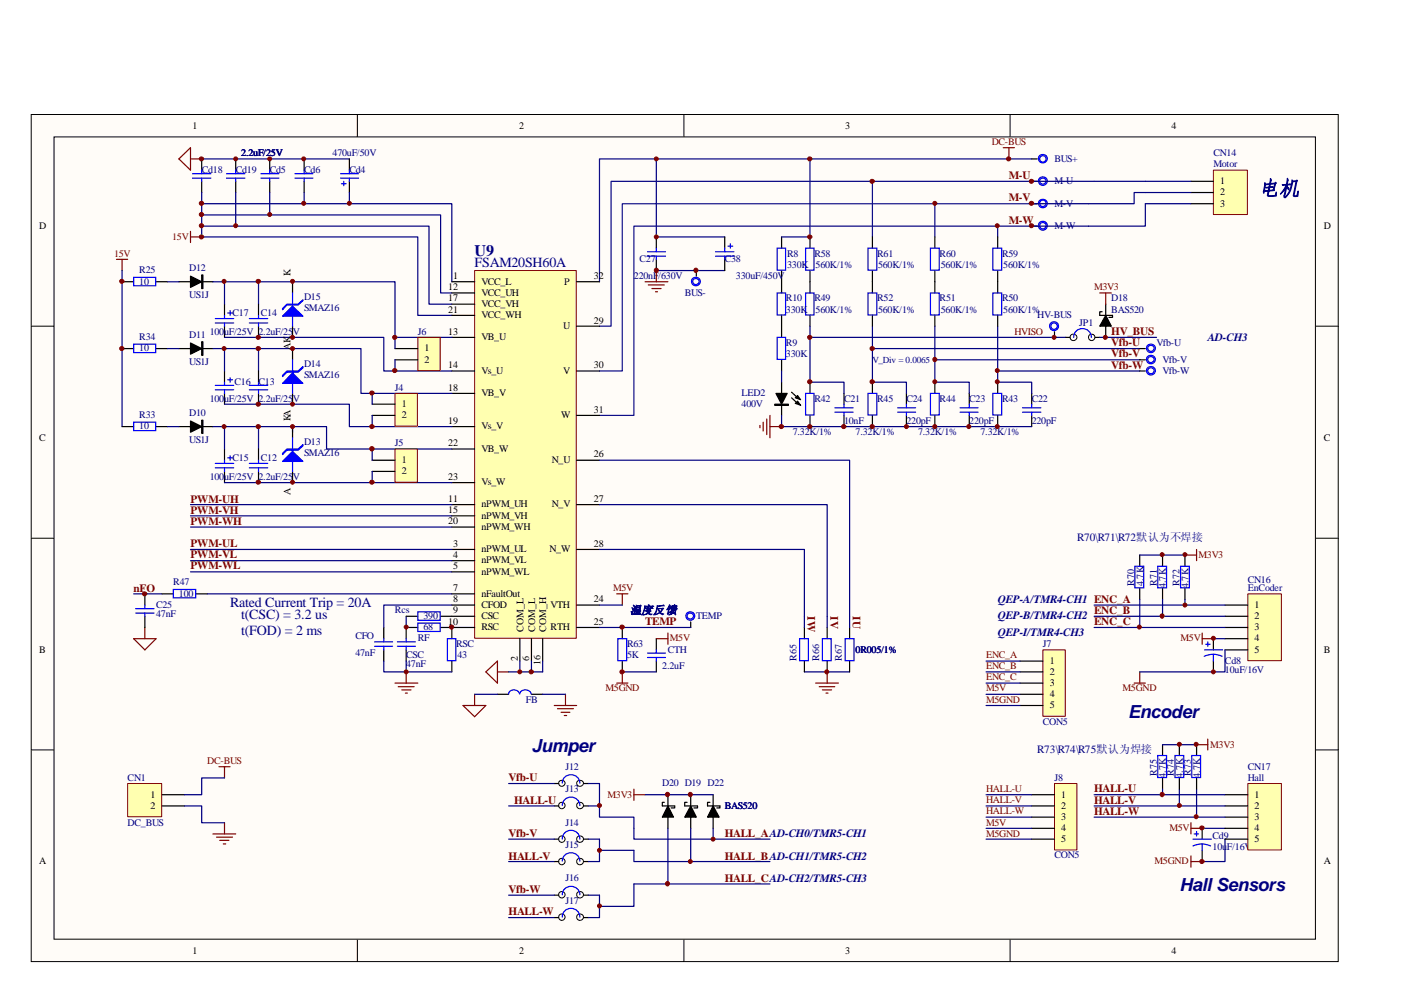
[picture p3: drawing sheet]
<svg xmlns="http://www.w3.org/2000/svg" width="297mm" height="210mm" viewBox="0 0 297 210" stroke-linecap="round" stroke-linejoin="round" font-family="sans-serif">
<path d="M6.6 24.2h276.5v179.3h-276.5z" fill="#fffcf8"/>
<g fill="none" stroke="#000" stroke-width=".21">
<path d="M6.6 24.2h276.5v179.3h-276.5zM11.4 29h266.9v169.7h-266.9zM75.6 24.2v4.8M144.7 24.2v4.8M213.7 24.2v4.8M6.6 69h4.8M278.4 69h4.8M6.6 113.9h4.8M278.4 113.9h4.8M6.6 158.7h4.8M278.4 158.7h4.8M75.6 198.8v4.8"/>
<path d="M144.7 198.8v4.8M213.7 198.8v4.8"/>
</g>
<g fill="none" stroke="#000" stroke-width=".25">
<path d="M42.7 33.6v2.4M42.7 38.4v2.3M49.9 33.6v2.4M49.9 38.4v2.3M57.1 33.6v2.4M57.1 38.4v2.3M64.3 33.6v2.4M64.3 38.4v2.3M138.9 50.1v2.4M138.9 54.9v2.3M47.5 64.4v2.3M47.5 69v2.4"/>
<path d="M47.5 78.5v2.4M54.7 64.4v2.3M54.7 69v2.4M54.7 78.5v2.4M47.5 83.2v2.3M47.5 95v2.4M47.5 99.8v2.3M54.7 83.2v2.3M54.7 95v2.4M54.7 99.8v2.3M178.6 83.2v2.3M178.6 87.9v2.4"/>
<path d="M191.8 83.2v2.3M191.8 87.9v2.4M205.1 83.2v2.3M205.1 87.9v2.4M218.3 83.2v2.3M218.3 87.9v2.4"/>
</g>
<g fill="none" stroke="#00f" stroke-width=".25">
<path d="M40.7 36.8h3.9M40.7 37.7h3.9M42.7 36v.8M42.7 37.7v.7M47.9 36.8h3.9M47.9 37.7h3.9M49.9 36v.8M49.9 37.7v.7M55.2 36.8h3.8M55.2 37.7h3.8M57.1 36v.8M57.1 37.7v.7"/>
<path d="M62.4 36.8h3.8M62.4 37.7h3.8M64.3 36v.8M64.3 37.7v.7M137 53.3h3.8M137 54.2h3.8M138.9 52.5v.8M138.9 54.2v.7M45.6 67.4h3.8M45.6 68.3h3.8M47.5 66.7v.7M47.5 68.3v.7"/>
<path d="M48.2 66.2h1M48.7 65.7v1M48.7 79.9v1M52.7 67.4h3.9M52.7 68.3h3.9M54.7 66.7v.7M54.7 68.3v.7M45.6 81.5h3.8M45.6 82.5h3.8M45.6 98.1h3.8M45.6 99h3.8M47.5 80.9v.6"/>
<path d="M47.5 82.5v.7M47.5 97.4v.7M47.5 99v.8M48.2 80.4h1M48.2 96.9h1M48.7 96.4v1M52.7 81.5h3.9M52.7 82.5h3.9M52.7 98.1h3.9M52.7 99h3.9M54.7 80.9v.6M54.7 82.5v.7"/>
<path d="M54.7 97.4v.7M54.7 99v.8M176.6 87.2h3.9M176.6 86.3h3.9M178.6 85.5v.8M178.6 87.2v.7M189.9 87.2h3.8M189.9 86.3h3.8M191.8 85.5v.8M191.8 87.2v.7M203.1 87.2h3.8M203.1 86.3h3.8"/>
<path d="M205.1 85.5v.8M205.1 87.2v.7M216.3 87.2h3.9M216.3 86.3h3.9M218.3 85.5v.8M218.3 87.2v.7"/>
</g>
<path d="M42.7 33.6h31.2M138.9 33.6v16.5M54.7 59.6v4.8M171.4 50.1v-16.5h-44.6v26M184.6 50.1v-11.7h-55.3v30.6h-2.5M197.8 50.1v-7h-66.1v35.4h-4.9M211.1 50.1v-2.2h-77v40h-7.3M211.1 47.9h7.2M54.7 73.8v4.7M54.7 90.3v4.7" fill="none" stroke="#11037f" stroke-width=".25"/>
<g fill="none" stroke="#800000" stroke-width=".25">
<path d="M37.8 33.6l2.5-2.3v4.7zM40.3 33.6h2.4M24.6 54.9h2.4M25.8 54.9v2.3M40.3 49v2.3M40.3 50.1h2.4M136.5 59.6h4.8M138.9 57.2v2.4M137.2 60.3h3.3M137.9 61.1h2M138.7 61.7h.4M160.8 90v.5"/>
<path d="M161.5 89.3v1.9M162.2 88.7v3.3M162.9 87.9v4.7M162.9 90.3h2.5M28.3 135.1h4.7l-2.4 2.4zM30.6 132.8v2.3M172.6 144.5h4.8M173.3 145.3h3.3M174 146h1.9M174.8 146.7h.4M175 142.2v2.3"/>
</g>
<path d="M25.8 57.2v33.1M42.7 40.7v2.4h21.6M42.7 43.1v7h45.7v16.6h7.2M42.7 47.9h7.2M42.7 45.5h14.4M49.9 40.7v7.2h40.9v16.5h4.8M57.1 40.7v4.8h36.1v16.5h2.4M64.3 40.7v2.4h31.3v16.5M184.6 73.8v7.1h7.2v2.3M197.8 76.1v4.8h7.3v2.3M211.1 78.5v2.4h7.2v2.3" fill="none" stroke="#000080" stroke-width=".25"/>
<path d="M100.5 57.3h21.4v77.8h-21.4z" fill="#ffffb0"/>
<path d="M100.4 57.2h21.5v77.9h-21.5z" fill="none" stroke="#800000" stroke-width=".21"/>
<g fill="none" stroke="#000" stroke-width=".25">
<path d="M95.6 59.6h4.8M122 59.6h4.8M95.6 78.5h4.8M95.6 62h4.8M95.6 71.4h4.8M95.6 64.4h4.8M95.6 66.7h4.8M122 78.5h4.8M122 69h4.8M95.6 90.3h4.8M95.6 83.2h4.8M95.6 95h4.8"/>
<path d="M122 97.4h4.8M122 87.9h4.8M95.6 116.3h4.8M95.6 118.6h4.8M95.6 106.8h4.8M95.6 109.1h4.8M95.6 102.1h4.8M95.6 111.5h4.8M122 116.3h4.8M122 106.8h4.8M30.6 125.7v2.3M30.6 130.4v2.4"/>
<path d="M81.2 132.8v2.3M81.2 137.5v2.4M85.9 132.8v2.3M85.9 137.5v2.4M95.6 121h4.8M95.6 125.7h4.8M95.6 128h4.8M95.6 130.4h4.8M95.6 132.8h4.8M110 135.1v4.8M112.4 135.1v4.8M114.8 135.1v4.8"/>
<path d="M122 128h4.8M122 132.8h4.8M138.9 135.1v2.4M138.9 139.9v2.3"/>
</g>
<g fill="none" stroke="#00f" stroke-width=".25">
<path d="M28.7 129.7h3.9M28.7 128.8h3.9M30.6 128v.8M30.6 129.7v.7M79.2 136.8h3.9M79.2 135.8h3.9M81.2 135.1v.7M81.2 136.8v.7M84.1 136.8h3.8M84.1 135.8h3.8M85.9 135.1v.7M85.9 136.8v.7"/>
<path d="M137 139.1h3.8M137 138.2h3.8M138.9 137.5v.7M138.9 139.1v.8"/>
</g>
<path d="M130.5 125.7h2.3M131.7 125.7v2.3M98 149.3h4.8l-2.4 2.4zM100.4 146.9v2.4M117.3 149.3h4.7M117.9 150h3.4M118.7 150.7h1.9M119.4 151.4h.5M119.6 146.9v2.4M130.5 144.5h2.3M131.7 142.2v2.3" fill="none" stroke="#800000" stroke-width=".25"/>
<g fill="none" stroke="#000080" stroke-width=".25">
<path d="M138.9 57.2h14.4M138.9 50.1h14.4M47.5 64.4v-4.8h36.1v11.8h12M47.5 78.5v-4.7h28.9v9.4h19.2M47.5 71.4h33.7v7.1h14.4M171.4 69v2.4h54.1M184.6 69v4.8h56.5M197.8 69v7.1h43.3M211.1 69v9.5h30M47.5 95v-4.7h21.6v4.7h26.5M47.5 85.5h26.4v4.8h21.7M61.9 90.3v1.2"/>
<path d="M126.8 97.4h52.9v33M47.5 102.1h48.1M81.2 139.9v2.3h4.7M85.9 130.4v2.4M95.6 128h-14.4v4.8M110 139.9v2.3M112.4 139.9v2.3M114.8 139.9v2.3M170.2 142.2h9.5"/>
</g>
<path d="M256.8 36.1h7.1v9.3h-7.1z" fill="#ffffb0"/>
<path d="M256.7 36h7.2v9.4h-7.2z" fill="none" stroke="#800000" stroke-width=".21"/>
<path d="M252 38.4h4.7M252 40.7h4.7M252 43.1h4.7M246 157.6v2.3M249.5 157.6v2.3M253.2 157.6v2.3M246 164.6v2.4M249.5 164.6v2.4M253.2 164.6v2.4M254.3 175.3v2.3M254.3 179.9v2.4" fill="none" stroke="#000" stroke-width=".25"/>
<path d="M242.3 38.4h9.7M242.3 40.7h9.7M242.3 43.1h9.7M246 157.6h7.2M249.5 167v3.5M253.2 167v5.9M254.3 175.3h4.9M259.2 177.6v4.7h-4.9" fill="none" stroke="#000080" stroke-width=".25"/>
<path d="M212.3 31.3h2.3M213.4 31.3v2.3M253.2 157.6h2.3M255.5 156.4v2.3M252 174.1v2.4M252 175.3h2.3M252 181.1v2.4M252 182.3h2.3" fill="none" stroke="#800000" stroke-width=".25"/>
<path d="M244.9 159.9h1.9v4.6h-1.9zM248.6 159.9h1.8v4.6h-1.8zM252.1 159.9h1.9v4.6h-1.9zM252.4 179a4.3 4.3 0 0 1 3.7 0M252.4 177.6h3.9M252.6 176.5h1M253.2 176v.9M254.3 178.6v1.3" fill="none" stroke="#00f" stroke-width=".25"/>
<path d="M264.1 125.7h7v14.1h-7z" fill="#ffffb0"/>
<path d="M264 125.7h7.1v14.1h-7.1z" fill="none" stroke="#800000" stroke-width=".21"/>
<path d="M259.2 128h4.8M259.2 130.4h4.8M259.2 132.8h4.8M259.2 135.1h4.8M259.2 137.5h4.8" fill="none" stroke="#000" stroke-width=".25"/>
<path d="M264.1 165.9h7v13.9h-7z" fill="#ffffb0"/>
<path d="M264 165.8h7.1v14h-7.1z" fill="none" stroke="#800000" stroke-width=".21"/>
<g fill="none" stroke="#000" stroke-width=".25">
<path d="M73.9 33.6v2.4M73.9 38.4v2.3M218.3 38.4h1.2M218.3 33.6h1.2M25.8 59.6h2.5M33 59.6h2.5M37.8 59.6h2.5M42.7 59.6h2.3M61.9 59.6v2.4M147.3 57.2v1.2M165.4 50.1v2.4M165.4 57.2v4.8"/>
<path d="M171.4 50.1v2.4M171.4 57.2v4.8M184.6 50.1v2.4M184.6 57.2v4.8M197.8 50.1v2.4M197.8 57.2v4.8M211.1 50.1v2.4M211.1 57.2v4.8M218.3 43.1h1.2M218.3 47.9h1.2M25.8 73.8h2.5M33 73.8h2.5"/>
<path d="M37.8 73.8h2.5M42.7 73.8h2.3M61.9 69v2.4M61.9 73.8v2.3M165.4 66.7v4.7M165.4 76.1v2.4M171.4 66.7v2.3M184.6 66.7v2.3M197.8 66.7v2.3M211.1 66.7v2.3M223.1 70.2v1.2M233.2 66h-.5v.7"/>
<path d="M233.9 64.4v2.3M233.9 69v2.4M235.4 66.7v.5h-.8M241.1 73.8h1.2M241.1 76.1h1.2M241.1 78.5h1.2M25.8 90.3h2.5M33 90.3h2.5M37.8 90.3h2.5M42.7 90.3h2.3M61.9 83.2v2.3M61.9 90.3v2.3"/>
<path d="M61.9 99.8v2.3M165.4 80.9v7M167.5 83l1.2 1.2M167.5 84.2l1.2 1.2M171.4 80.9v2.3M171.4 87.9v2.4M184.6 80.9v2.3M184.6 87.9v2.4M197.8 80.9v2.3M197.8 87.9v2.4M211.1 80.9v2.3M211.1 87.9v2.4"/>
<path d="M241.1 117.4v2.4M246 117.4v2.4M250.7 117.4v2.4M34.3 125.7h2.4M41.5 125.7h2.4M85.9 132.8h2.5M93.2 132.8h2.4v2.3M95.6 139.9v2.3M131.7 132.8v2.3M131.7 139.9v2.3M170.2 132.8v2.3M170.2 139.9v2.3"/>
<path d="M175 132.8v2.3M175 139.9v2.3M179.7 132.8v2.3M179.7 139.9v2.3M241.1 124.5v2.3M246 124.5v2.3M250.7 124.5v2.3M256.7 135.1v2.4M256.7 139.9v2.3M105.2 146.9h2.4M112.4 146.9h2.4M140.5 169.8h-.4v.7"/>
<path d="M141.3 168.2v2.3M141.3 172.9v2.4M142.7 170.5v.5h-.7M145.4 169.8h-.5v.7M146.1 168.2v2.3M146.1 172.9v2.4M147.6 170.5v.5h-.8M150.2 169.8h-.5v.7M150.9 168.2v2.3M150.9 172.9v2.4M152.3 170.5v.5h-.7M259.2 168.2h4.8"/>
<path d="M259.2 170.5h4.8M259.2 172.9h4.8M259.2 175.3h4.8M259.2 177.6h4.8"/>
</g>
<g fill="none" stroke="#800000" stroke-width=".25">
<path d="M232.7 62h2.4M233.9 62v2.4M250.7 117.4h2.5M253.2 116.3v2.3M254.3 134v2.3M254.3 135.1h2.4M239.9 144.5h2.4M241.1 142.2v2.3M45 176.5h4.9M45.8 177.1h3.4M46.3 162.2h2.4M46.5 177.8h1.9"/>
<path d="M47.2 178.6h.6M47.5 162.2v2.4M47.5 174.1v2.4M134.1 167v2.3M134.1 168.2h2.4"/>
</g>
<g fill="none" stroke="#00f" stroke-width=".25">
<path d="M72.1 37.7h3.8M72.1 36.8h3.8M72.2 38.9h1M72.7 38.4v.9M73.9 36v.8M73.9 37.7v.7M28.3 58.7h4.6v1.8h-4.6zM164.4 52.5h1.8v4.7h-1.8zM170.4 52.5h1.8v4.7h-1.8zM183.6 52.5h1.9v4.7h-1.9zM196.8 52.5h1.9v4.7h-1.9zM210.1 52.5h1.8v4.7h-1.8z"/>
<path d="M28.3 72.8h4.6v1.8h-4.6zM61.9 62v7M61.9 76.1v7.1M164.4 62h1.8v4.6h-1.8zM164.4 71.4h1.8v4.6h-1.8zM170.4 62h1.8v4.6h-1.8zM183.6 62h1.9v4.6h-1.9zM196.8 62h1.9v4.6h-1.9zM210.1 62h1.8v4.6h-1.8zM28.3 89.3h4.6v1.8h-4.6zM61.9 92.6v7.2M170.4 83.2h1.8v4.6h-1.8z"/>
<path d="M183.6 83.2h1.9v4.6h-1.9zM196.8 83.2h1.9v4.6h-1.9zM210.1 83.2h1.8v4.6h-1.8zM240.1 119.8h1.9v4.6h-1.9zM244.9 119.8h1.9v4.6h-1.9zM249.8 119.8h1.8v4.6h-1.8zM36.7 124.7h4.7v1.8h-4.7zM88.4 131.8h4.7v1.8h-4.7zM94.7 135.1h1.7v4.7h-1.7zM130.7 135.1h1.9v4.7h-1.9zM169.2 135.1h1.8v4.7h-1.8zM174 135.1h1.9v4.7h-1.9z"/>
<path d="M178.8 135.1h1.9v4.7h-1.9zM254.8 137.5h3.9M255.1 136.3h.9M255.5 135.8v1M256.7 138.4l-1.9 .5M256.7 138.4l1.9 .5M256.7 138.4v1.5M107.6 146.8a1.19 1.19 0 0 1 1.2-.8 1.19 1.19 0 0 1 1.1 .8M110 146.8a1.25 1.25 0 0 1 1.2-.8 1.25 1.25 0 0 1 1.2 .8"/>
<circle cx="220.6" cy="33.6" r=".68"/>
<circle cx="220.6" cy="38.3" r=".92"/>
<circle cx="220.6" cy="33.6" r=".92"/>
<circle cx="220.7" cy="38.3" r=".66"/>
<circle cx="147.2" cy="59.6" r=".92"/>
<circle cx="147.3" cy="59.6" r=".66"/>
<circle cx="220.6" cy="47.8" r=".94"/>
<circle cx="220.6" cy="43" r=".68"/>
<circle cx="220.6" cy="47.8" r=".68"/>
<circle cx="220.6" cy="43.1" r=".92"/>
<circle cx="223" cy="69" r=".94"/>
<circle cx="223" cy="69" r=".68"/>
<circle cx="243.5" cy="78.5" r=".92"/>
<circle cx="243.5" cy="73.7" r=".92"/>
<circle cx="243.5" cy="76.1" r=".92"/>
<circle cx="243.5" cy="78.5" r=".66"/>
<circle cx="243.5" cy="73.7" r=".66"/>
<circle cx="243.5" cy="76.1" r=".66"/>
</g>
<g fill="none" stroke="#000080" stroke-width=".25">
<path d="M35.5 59.6h2.3M45 59.6h2.5M73.9 40.7v2.4M165.4 50.1h6M35.5 73.8h2.3M45 73.8h2.5M165.4 78.5v2.4M171.4 71.4v9.5h7.2v2.3M35.5 90.3h2.3M45 90.3h2.5M165.4 87.9v2.4h52.9M126.8 106.8h48.2v23.6"/>
<path d="M126.8 116.3h43.4v14.1M241.1 117.4h9.6M28.3 125.7h6M43.9 125.7h51.7M231.5 130.4h14.5M241.1 126.8v6h-9.6M241.1 132.8h18.1M246 126.8v3.6h13.2M250.7 126.8v1.2h-19.2M250.7 128h8.5M256.7 135.1h2.5M259.2 137.5v4.7h-18.1"/>
<path d="M100.4 146.9h4.8M114.8 146.9h4.8M134.1 179.9v2.4h28.8M134.1 175.3v2.3h28.8M136.5 168.2h14.4M141.3 175.3v11.7M146.1 175.3v7M150.9 175.3v2.3M231.5 168.2h27.7M231.5 170.5h27.7M231.5 172.9h27.7M246 167v1.2"/>
<path d="M134.1 187h28.8"/>
</g>
<g fill="#00f" stroke="#00f" stroke-width=".25">
<path d="M59.8 66.9l2.1-2.1 2.2 2.1z" fill-rule="evenodd"/>
<path d="M59.8 65.3l.9-.9h2.4l1-1v.2l-1 .9h-2.4l-.9 1z" fill-rule="evenodd"/>
<path d="M61.9 78.9l2.2 2.2h-4.3z" fill-rule="evenodd"/>
<path d="M60.7 78.5h2.4l1-.9v.2l-1 1h-2.4l-.9 .9v-.3z" fill-rule="evenodd"/>
<path d="M59.8 97.6l2.1-2.1 2.2 2.1z" fill-rule="evenodd"/>
<path d="M59.8 95.9l.9-.9h2.4l1-.9v.2l-1 1h-2.4l-.9 .9z" fill-rule="evenodd"/>
</g>
<g fill="#000" stroke="#000" stroke-width=".25">
<path d="M232.7 66.7h2.7zM140.1 170.5h2.6zM144.9 170.5h2.7zM149.7 170.5h2.6z"/>
<path d="M40.3 58.4l2.4 1.2-2.4 1.2z" fill-rule="evenodd"/>
<path d="M40.3 72.6l2.4 1.2-2.4 1.1z" fill-rule="evenodd"/>
<path d="M42.7 58.2h.2v2.9h-.2z" fill-rule="evenodd"/>
<path d="M42.7 72.3h.2v2.9h-.2z" fill-rule="evenodd"/>
<path d="M233.9 66.7l1.2 2.3h-2.4z" fill-rule="evenodd"/>
<path d="M40.3 89.1l2.4 1.2-2.4 1.2z" fill-rule="evenodd"/>
<path d="M42.7 88.9h.2v2.8h-.2z" fill-rule="evenodd"/>
<path d="M163.9 85.5h2.9v.3h-2.9z" fill-rule="evenodd"/>
<path d="M164.2 83.2h2.3l-1.1 2.3z" fill-rule="evenodd"/>
<path d="M141.3 170.5l1.2 2.4h-2.4z" fill-rule="evenodd"/>
<path d="M146.1 170.5l1.2 2.4h-2.4z" fill-rule="evenodd"/>
<path d="M150.9 170.5l1.2 2.4h-2.4z" fill-rule="evenodd"/>
</g>
<g fill="#000" stroke="#000" stroke-width=".21">
<path d="M168.2 84.2l.5-.5 .7 .9z" fill-rule="evenodd"/>
<path d="M168.2 85.4l.5-.5 .7 .9z" fill-rule="evenodd"/>
</g>
<path d="M171.4 33.6h46.9M184.6 38.4h33.7M197.8 43.1h20.5" fill="none" stroke="#11037f" stroke-width=".25"/>
<g fill="#800000" stroke="#800000" stroke-width=".21">
<circle cx="25.8" cy="73.7" r=".45"/>
<circle cx="25.8" cy="59.5" r=".45"/>
<circle cx="30.6" cy="125.7" r=".45"/>
<circle cx="42.6" cy="50.1" r=".45"/>
<circle cx="42.6" cy="47.8" r=".45"/>
<circle cx="42.6" cy="45.4" r=".45"/>
<circle cx="42.6" cy="43" r=".45"/>
<circle cx="42.6" cy="33.6" r=".45"/>
<circle cx="47.4" cy="90.3" r=".42"/>
<circle cx="47.4" cy="73.7" r=".42"/>
<circle cx="47.4" cy="59.5" r=".42"/>
<circle cx="49.9" cy="47.8" r=".42"/>
<circle cx="49.9" cy="33.6" r=".42"/>
<circle cx="54.7" cy="102" r=".45"/>
<circle cx="54.7" cy="90.3" r=".45"/>
<circle cx="54.7" cy="85.5" r=".45"/>
<circle cx="54.7" cy="73.7" r=".45"/>
<circle cx="54.7" cy="71.4" r=".45"/>
<circle cx="54.7" cy="59.5" r=".45"/>
<circle cx="57.1" cy="45.4" r=".42"/>
<circle cx="57.1" cy="33.6" r=".42"/>
<circle cx="61.9" cy="102" r=".42"/>
<circle cx="61.9" cy="90.3" r=".42"/>
<circle cx="61.9" cy="85.5" r=".42"/>
<circle cx="61.9" cy="73.7" r=".42"/>
<circle cx="61.9" cy="71.4" r=".42"/>
<circle cx="61.9" cy="59.5" r=".42"/>
<circle cx="64.3" cy="43" r=".42"/>
<circle cx="64.3" cy="33.6" r=".42"/>
<circle cx="73.9" cy="43" r=".42"/>
<circle cx="138.9" cy="33.6" r=".42"/>
<circle cx="171.3" cy="90.3" r=".45"/>
<circle cx="171.3" cy="80.8" r=".45"/>
<circle cx="171.3" cy="50.1" r=".45"/>
<circle cx="171.3" cy="33.6" r=".45"/>
<circle cx="178.5" cy="90.3" r=".45"/>
<circle cx="184.5" cy="90.3" r=".45"/>
<circle cx="184.5" cy="80.8" r=".45"/>
<circle cx="184.5" cy="73.7" r=".45"/>
<circle cx="184.5" cy="38.4" r=".45"/>
<circle cx="191.8" cy="90.3" r=".42"/>
<circle cx="197.8" cy="90.3" r=".42"/>
<circle cx="197.8" cy="80.8" r=".42"/>
<circle cx="197.8" cy="76.1" r=".45"/>
<circle cx="197.8" cy="43" r=".42"/>
<circle cx="205" cy="90.3" r=".42"/>
<circle cx="211" cy="90.3" r=".42"/>
<circle cx="211" cy="80.8" r=".42"/>
<circle cx="211" cy="78.4" r=".42"/>
<circle cx="211" cy="47.8" r=".42"/>
<circle cx="213.4" cy="33.6" r=".45"/>
</g>
<path d="M27.1 165.9h7.1v6.9h-7.1z" fill="#ffffb0"/>
<path d="M27 165.8h7.2v7h-7.2z" fill="none" stroke="#800000" stroke-width=".21"/>
<g fill="none" stroke="#000" stroke-width=".25">
<path d="M153.3 50.1v2.4M153.3 54.9v2.3M225.5 71.4h.9M231.7 71.4h1M85.9 130.4h2.5M93.2 130.4h2.4M146.1 131.6v1.2M34.3 168.2h4.7M34.3 170.5h4.7M117.3 170.5h.9M117.3 165.8h.9M117.3 177.6h.9"/>
<path d="M123.5 170.5h1M123.5 165.8h1M123.5 177.6h1M117.3 182.3h.9M117.3 189.4h.9M117.3 194.2h.9M123.5 182.3h1M123.5 189.4h1M123.5 194.2h1"/>
</g>
<g fill="none" stroke="#000080" stroke-width=".25">
<path d="M218.3 38.4h24M242.3 40.7h-2.4v2.4h-21.6M242.3 43.1v4.8h-24M232.7 71.4h12M40.3 106.8h55.3M40.3 109.1h55.3M40.3 111.5h55.3M40.3 116.3h55.3M40.3 118.6h55.3M40.3 121h55.3M85.9 139.9v2.3h9.7M126.8 132.8h19.3"/>
<path d="M126.8 128h4.9M170.2 130.4v2.4M175 130.4v2.4M179.7 130.4v2.4M107.6 142.2h7.2M131.7 142.2h7.2M39 170.5h3.7v3.6h4.8M47.5 164.6h-4.8v3.6h-3.7M107.6 177.6h9.7M107.6 165.8h9.7M107.6 170.5h9.7M124.5 165.8h2.3v4.7h-2.3"/>
<path d="M124.5 177.6h2.3v4.7h-2.3M126.8 170.5v2.4h7.3v2.4M126.8 179.9h7.3M107.6 182.3h9.7M107.6 189.4h9.7M107.6 194.2h9.7M124.5 189.4h2.3v4.8h-2.3M134.1 187v4.8h-7.3"/>
</g>
<g fill="#800000" stroke="#800000" stroke-width=".21">
<circle cx="138.8" cy="57.2" r=".45"/>
<circle cx="147.2" cy="57.2" r=".45"/>
<circle cx="138.9" cy="50.1" r=".42"/>
<circle cx="126.8" cy="170.4" r=".42"/>
<circle cx="126.8" cy="179.9" r=".42"/>
<circle cx="126.8" cy="191.7" r=".42"/>
<circle cx="253.1" cy="157.5" r=".42"/>
<circle cx="249.5" cy="170.4" r=".42"/>
<circle cx="253.1" cy="172.8" r=".42"/>
<circle cx="249.5" cy="157.5" r=".42"/>
<circle cx="245.8" cy="168.1" r=".45"/>
<circle cx="250.7" cy="117.4" r=".42"/>
<circle cx="245.9" cy="117.4" r=".42"/>
<circle cx="250.7" cy="128" r=".42"/>
<circle cx="241" cy="132.7" r=".42"/>
<circle cx="245.8" cy="130.3" r=".45"/>
<circle cx="131.6" cy="132.7" r=".45"/>
<circle cx="131.6" cy="142.2" r=".45"/>
<circle cx="171.3" cy="71.4" r=".45"/>
<circle cx="95.6" cy="132.7" r=".45"/>
<circle cx="112.4" cy="142.2" r=".45"/>
<circle cx="110" cy="142.2" r=".42"/>
<circle cx="218.2" cy="47.8" r=".45"/>
<circle cx="218.2" cy="43" r=".45"/>
<circle cx="85.9" cy="142.2" r=".42"/>
<circle cx="150.9" cy="177.6" r=".42"/>
<circle cx="146" cy="182.3" r=".42"/>
<circle cx="141.2" cy="187" r=".45"/>
<circle cx="141.2" cy="168.1" r=".45"/>
<circle cx="146" cy="168.1" r=".45"/>
<circle cx="223" cy="71.4" r=".42"/>
<circle cx="233.8" cy="71.4" r=".42"/>
<circle cx="174.9" cy="142.2" r=".42"/>
<circle cx="165.3" cy="90.3" r=".45"/>
<circle cx="218.2" cy="38.4" r=".45"/>
</g>
<g fill="none" stroke="#000" stroke-width=".21">
<circle cx="227.1" cy="71.4" r=".71"/>
<circle cx="231" cy="71.4" r=".68"/>
<circle cx="118.9" cy="170.4" r=".68"/>
<circle cx="118.9" cy="177.6" r=".68"/>
<circle cx="118.9" cy="165.8" r=".66"/>
<circle cx="122.7" cy="170.5" r=".71"/>
<circle cx="122.7" cy="177.6" r=".71"/>
<circle cx="122.7" cy="165.8" r=".7"/>
<circle cx="118.9" cy="182.3" r=".68"/>
<circle cx="118.9" cy="194.1" r=".68"/>
<circle cx="118.9" cy="189.3" r=".68"/>
<circle cx="122.7" cy="182.3" r=".71"/>
<circle cx="122.7" cy="194.1" r=".71"/>
<circle cx="122.7" cy="189.3" r=".71"/>
</g>
<g fill="none" stroke="#00f" stroke-width=".25">
<path d="M151.4 53.3h3.9M151.4 54.2h3.9M153.3 52.5v.8M153.3 54.2v.7M154 52.1h1M154.5 51.6v.9M227.2 71.4a1.86 1.86 0 0 1 1.8-1.9 1.86 1.86 0 0 1 1.9 1.9M88.4 129.5h4.7v1.7h-4.7zM119 165.7a1.86 1.86 0 0 1 1.8-1.8 1.86 1.86 0 0 1 1.9 1.8M119 170.4a1.86 1.86 0 0 1 1.8-1.7 1.86 1.86 0 0 1 1.9 1.7M119 177.6a1.86 1.86 0 0 1 1.8-1.9 1.86 1.86 0 0 1 1.9 1.9M119 182.2a1.86 1.86 0 0 1 1.8-1.8 1.86 1.86 0 0 1 1.9 1.8"/>
<path d="M119 189.3a1.86 1.86 0 0 1 1.8-1.7 1.86 1.86 0 0 1 1.9 1.7M119 194.1a1.86 1.86 0 0 1 1.8-1.9 1.86 1.86 0 0 1 1.9 1.9"/>
<circle cx="146.1" cy="130.4" r=".92"/>
<circle cx="146.1" cy="130.4" r=".66"/>
</g>
<path d="M138.9 135.1h2.4M141.3 134v2.3M83.6 144.5h4.8M84.2 145.3h3.4M85 146h2M85.8 146.7h.4M85.9 142.2v2.3M102.8 142.2l2.4-2.3v4.6zM105.2 142.2h2.4" fill="none" stroke="#800000" stroke-width=".25"/>
<path d="M88.5 71.5h4.6v6.9h-4.6z" fill="#ffffb0"/>
<path d="M88.4 71.4h4.7v7h-4.7z" fill="none" stroke="#800000" stroke-width=".21"/>
<path d="M83.6 73.8h4.8M83.6 76.1h4.8" fill="none" stroke="#000" stroke-width=".25"/>
<path d="M83.7 83.3h4.6v6.9h-4.6z" fill="#ffffb0"/>
<path d="M83.6 83.2h4.7v7h-4.7z" fill="none" stroke="#800000" stroke-width=".21"/>
<path d="M78.7 85.5h4.9M78.7 87.9h4.9" fill="none" stroke="#000" stroke-width=".25"/>
<path d="M83.7 95.1h4.6v6.9h-4.6z" fill="#ffffb0"/>
<path d="M83.6 95h4.7v7h-4.7z" fill="none" stroke="#800000" stroke-width=".21"/>
<path d="M78.7 97.4h4.9M78.7 99.8h4.9" fill="none" stroke="#000" stroke-width=".25"/>
<path d="M83.6 71.4v2.4M83.6 76.1v2.4M78.7 83.2v2.3M78.7 87.9v2.4M78.7 95v2.4M78.7 99.8v2.3" fill="none" stroke="#000080" stroke-width=".25"/>
<g fill="#800000" stroke="#800000" stroke-width=".21">
<circle cx="83.5" cy="71.4" r=".45"/>
<circle cx="83.5" cy="78.4" r=".45"/>
<circle cx="78.7" cy="83.1" r=".45"/>
<circle cx="78.7" cy="90.3" r=".45"/>
<circle cx="78.7" cy="95" r=".48"/>
<circle cx="78.7" cy="102" r=".45"/>
</g>
<path d="M220.7 137.6h4.7v14h-4.7z" fill="#ffffb0"/>
<path d="M220.6 137.5h4.8v14.1h-4.8z" fill="none" stroke="#800000" stroke-width=".21"/>
<path d="M215.8 139.9h4.8M215.8 142.2h4.8M215.8 144.5h4.8M215.8 146.9h4.8M215.8 149.3h4.8" fill="none" stroke="#000" stroke-width=".25"/>
<path d="M223.2 165.9h4.6v13.9h-4.6z" fill="#ffffb0"/>
<path d="M223.1 165.8h4.7v14h-4.7z" fill="none" stroke="#800000" stroke-width=".21"/>
<path d="M218.3 168.2h4.8M218.3 170.5h4.8M218.3 172.9h4.8M218.3 175.3h4.8M218.3 177.6h4.8" fill="none" stroke="#000" stroke-width=".25"/>
<path d="M208.6 139.9h7.2M208.6 142.2h7.2M208.6 144.5h7.2M208.6 146.9h7.2M208.6 149.3h7.2M208.6 168.2h9.7M208.6 170.5h9.7M208.6 172.9h9.7M208.6 175.3h9.7M208.6 177.6h9.7" fill="none" stroke="#000080" stroke-width=".25"/>
<g fill="#800000" stroke="#800000" stroke-width=".21">
<circle cx="256.7" cy="135" r=".42"/>
<circle cx="256.7" cy="142.2" r=".42"/>
<circle cx="254.3" cy="175.2" r=".45"/>
<circle cx="254.3" cy="182.3" r=".45"/>
<circle cx="85.9" cy="132.7" r=".42"/>
</g>
<text font-size="4.3" fill="#000080" x="266.4" y="41.3">电机</text>
<g font-size="3.8" fill="#000080">
<text x="238.7" y="152">Encoder</text>
<text x="112.4" y="159">Jumper</text>
<text x="249.5" y="188.6">Hall Sensors</text>
</g>
<text font-size="3.4" fill="#000080" x="100.4" y="54.2">U9</text>
<g font-size="3" fill="#000080">
<text x="100.4" y="56.6">FSAM20SH60A</text>
<text x="48.7" y="128.5">Rated Current Trip = 20A</text>
<text x="51.1" y="130.9">t(CSC) = 3.2 us</text>
<text x="51.1" y="134.5">t(FOD) = 2 ms</text>
</g>
<g font-size="2.4" fill="#800000">
<text x="213.4" y="37.9">M-U</text>
<text x="213.4" y="42.6">M-V</text>
<text x="213.4" y="47.3">M-W</text>
<text x="235.1" y="71">HV_BUS</text>
<text x="235.1" y="73.3">Vfb-U</text>
<text x="235.1" y="75.6">Vfb-V</text>
<text x="235.1" y="78">Vfb-W</text>
<text x="40.3" y="106.4">PWM-UH</text>
<text x="40.3" y="108.7">PWM-VH</text>
<text x="40.3" y="111">PWM-WH</text>
<text x="40.3" y="115.8">PWM-UL</text>
<text x="40.3" y="118.1">PWM-VL</text>
<text x="28.3" y="125.2">nFO</text>
<text x="40.3" y="120.5">PWM-WL</text>
<text x="170.9" y="130.4" transform="rotate(90 170.9 130.4)">IW</text>
<text x="175.7" y="130.4" transform="rotate(90 175.7 130.4)">IV</text>
<text x="180.4" y="130.4" transform="rotate(90 180.4 130.4)">IU</text>
<text x="231.5" y="129.9">ENC_B</text>
<text x="136.5" y="132.3">TEMP</text>
<text x="231.5" y="132.3">ENC_C</text>
<text x="107.6" y="165.3">Vfb-U</text>
<text x="231.5" y="167.7">HALL-U</text>
<text x="108.8" y="170">HALL-U</text>
<text x="231.5" y="170">HALL-V</text>
<text x="231.5" y="172.4">HALL-W</text>
<text x="107.6" y="177.1">Vfb-V</text>
<text x="153.3" y="177.1">HALL_AAD-CH0/TMR5-CH1</text>
<text x="107.6" y="181.9">HALL-V</text>
<text x="153.3" y="181.9">HALL_BAD-CH1/TMR5-CH2</text>
<text x="107.6" y="188.9">Vfb-W</text>
<text x="153.3" y="186.5">HALL_CAD-CH2/TMR5-CH3</text>
<text x="107.6" y="193.6">HALL-W</text>
</g>
<g font-size="2.4" fill="#000080">
<text x="255.5" y="72.2">AD-CH3</text>
<text x="227.9" y="114.5">R70\R71\R72默认为不焊接</text>
<text x="133.3" y="129.9">温度反馈</text>
<text x="211.1" y="127.6">QEP-A/TMR4-CH1 ENC_A</text>
<text x="211.1" y="131.1">QEP-B/TMR4-CH2</text>
<text x="211.1" y="134.6">QEP-I/TMR4-CH3</text>
<text x="219.5" y="159.4">R73\R74\R75默认为焊接</text>
</g>
<g font-size="2.1">
<text x="40.7" y="27.2">1</text>
<text x="109.8" y="27.2">2</text>
<text x="178.8" y="27.2">3</text>
<text x="247.8" y="27.2">4</text>
<text x="258.1" y="39">1</text>
<text x="258.1" y="41.3">2</text>
<text x="258.1" y="43.7">3</text>
<text x="8.3" y="48.4">D</text>
<text x="280.1" y="48.4">D</text>
<text x="61.5" y="58.4" transform="rotate(-90 61.5 58.4)">K</text>
<text x="95.8" y="59">1</text>
<text x="125.6" y="59">32</text>
<text x="94.8" y="61.4">12</text>
<text x="94.8" y="63.8">17</text>
<text x="101.9" y="60.2">VCC_L</text>
<text x="101.9" y="62.6">VCC_UH</text>
<text x="101.9" y="65">VCC_VH</text>
<text x="119.4" y="60.2">P</text>
<text x="94.8" y="70.8">13</text>
<text x="94.8" y="66.1">21</text>
<text x="101.9" y="72">VB_U</text>
<text x="101.9" y="67.3">VCC_WH</text>
<text x="119.1" y="69.6">U</text>
<text x="125.6" y="68.5">29</text>
<text x="61.5" y="74" transform="rotate(-90 61.5 74)">AK</text>
<text x="89.8" y="74.4">1</text>
<text x="89.8" y="76.7">2</text>
<text x="94.8" y="77.9">14</text>
<text x="125.6" y="77.9">30</text>
<text x="94.8" y="82.6">18</text>
<text x="101.9" y="79.1">Vs_U</text>
<text x="101.9" y="83.8">VB_V</text>
<text x="119.1" y="79.1">V</text>
<text x="61.5" y="89.1" transform="rotate(-90 61.5 89.1)">KA</text>
<text x="85" y="86.2">1</text>
<text x="85" y="88.5">2</text>
<text x="94.8" y="89.7">19</text>
<text x="118.7" y="88.5">W</text>
<text x="125.6" y="87.3">31</text>
<text x="8.3" y="93.2">C</text>
<text x="94.8" y="94.4">22</text>
<text x="101.9" y="90.9">Vs_V</text>
<text x="101.9" y="95.6">VB_W</text>
<text x="280.1" y="93.2">C</text>
<text x="85" y="98">1</text>
<text x="85" y="100.3">2</text>
<text x="94.8" y="101.5">23</text>
<text x="116.8" y="98">N_U</text>
<text x="125.6" y="96.8">26</text>
<text x="61.5" y="104.7" transform="rotate(-90 61.5 104.7)">A</text>
<text x="94.8" y="106.2">11</text>
<text x="101.9" y="107.4">nPWM_UH</text>
<text x="101.9" y="102.7">Vs_W</text>
<text x="116.8" y="107.4">N_V</text>
<text x="125.6" y="106.2">27</text>
<text x="94.8" y="108.6">15</text>
<text x="94.8" y="110.9">20</text>
<text x="101.9" y="109.7">nPWM_VH</text>
<text x="101.9" y="112.1">nPWM_WH</text>
<text x="95.8" y="115.7">3</text>
<text x="95.8" y="118">4</text>
<text x="101.9" y="116.9">nPWM_UL</text>
<text x="101.9" y="119.2">nPWM_VL</text>
<text x="116.2" y="116.9">N_W</text>
<text x="125.6" y="115.7">28</text>
<text x="95.8" y="120.4">5</text>
<text x="95.8" y="125.1">7</text>
<text x="101.9" y="121.6">nPWM_WL</text>
<text x="95.8" y="127.4">8</text>
<text x="95.8" y="129.8">9</text>
<text x="101.9" y="126.3">nFaultOut</text>
<text x="101.9" y="128.6">CFOD</text>
<text x="101.9" y="131">CSC</text>
<text x="116.5" y="128.6">VTH</text>
<text x="125.6" y="127.4">24</text>
<text x="265.4" y="128.6">1</text>
<text x="265.4" y="131">2</text>
<text x="94.8" y="132.2">10</text>
<text x="101.9" y="133.4">RSC</text>
<text x="110.7" y="133.7" transform="rotate(-90 110.7 133.7)">COM_L</text>
<text x="113.2" y="133.7" transform="rotate(-90 113.2 133.7)">COM_L</text>
<text x="115.6" y="133.7" transform="rotate(-90 115.6 133.7)">COM_H</text>
<text x="116.5" y="133.4">RTH</text>
<text x="125.6" y="132.2">25</text>
<text x="265.4" y="133.4">3</text>
<text x="265.4" y="135.7">4</text>
<text x="8.3" y="138.1">B</text>
<text x="109.6" y="139.9" transform="rotate(-90 109.6 139.9)">2</text>
<text x="111.9" y="139.9" transform="rotate(-90 111.9 139.9)">6</text>
<text x="114.4" y="140.8" transform="rotate(-90 114.4 140.8)">16</text>
<text x="222.1" y="140.5">1</text>
<text x="222.1" y="142.8">2</text>
<text x="265.4" y="138.1">5</text>
<text x="280.1" y="138.1">B</text>
<text x="222.1" y="145.1">3</text>
<text x="222.1" y="147.5">4</text>
<text x="222.1" y="149.9">5</text>
<text x="31.8" y="168.8">1</text>
<text x="31.8" y="171.1">2</text>
<text x="224.5" y="168.8">1</text>
<text x="224.5" y="171.1">2</text>
<text x="224.5" y="173.5">3</text>
<text x="265.4" y="168.8">1</text>
<text x="265.4" y="171.1">2</text>
<text x="265.4" y="173.5">3</text>
<text x="224.5" y="175.9">4</text>
<text x="224.5" y="178.2">5</text>
<text x="265.4" y="175.9">4</text>
<text x="265.4" y="178.2">5</text>
<text x="8.3" y="182.9">A</text>
<text x="280.1" y="182.9">A</text>
<text x="40.7" y="201.8">1</text>
<text x="109.8" y="201.8">2</text>
<text x="178.8" y="201.8">3</text>
<text x="247.8" y="201.8">4</text>
</g>
<g font-size="2.1" fill="#000080">
<text x="51.1" y="33">2.2uF/25V</text>
<text x="70.4" y="33">470uF/50V</text>
<text x="223.1" y="34.2">BUS+</text>
<text x="256.7" y="33">CN14</text>
<text x="256.7" y="35.4">Motor</text>
<text x="42.7" y="36.6">Cd18</text>
<text x="49.9" y="36.6">Cd19</text>
<text x="57.1" y="36.6">Cd5</text>
<text x="64.3" y="36.6">Cd6</text>
<text x="73.9" y="36.6">Cd4</text>
<text x="223.1" y="39">M-U</text>
<text x="223.1" y="43.7">M-V</text>
<text x="223.1" y="48.4">M-W</text>
<text x="29.5" y="57.8">R25</text>
<text x="40" y="57.4">D12</text>
<text x="134.1" y="59">220nF</text>
<text x="135.3" y="55.5">C27</text>
<text x="139.3" y="59">/630V</text>
<text x="153.3" y="55.5">C38</text>
<text x="155.7" y="59">330uF/450V</text>
<text x="166.5" y="54.3">R8</text>
<text x="166.5" y="56.7">330K</text>
<text x="172.3" y="54.3">R58</text>
<text x="172.6" y="56.7">560K/1%</text>
<text x="185.6" y="54.3">R61</text>
<text x="185.8" y="56.7">560K/1%</text>
<text x="198.8" y="54.3">R60</text>
<text x="199.1" y="56.7">560K/1%</text>
<text x="212" y="54.3">R59</text>
<text x="212.3" y="56.7">560K/1%</text>
<text x="29.5" y="60.2">10</text>
<text x="40" y="63">US1J</text>
<text x="64.3" y="63.5">D15</text>
<text x="64.3" y="65.9">SMAZ16</text>
<text x="144.9" y="62.6">BUS-</text>
<text x="166.3" y="63.8">R10</text>
<text x="172.3" y="63.8">R49</text>
<text x="185.6" y="63.8">R52</text>
<text x="198.8" y="63.8">R51</text>
<text x="212" y="63.8">R50</text>
<text x="235.1" y="63.8">D18</text>
<text x="29.5" y="72">R34</text>
<text x="40" y="71.6">D11</text>
<text x="44.4" y="70.8">100uF/25V</text>
<text x="49.2" y="66.8">C17</text>
<text x="54.7" y="70.8">2.2uF/25V</text>
<text x="55.2" y="66.8">C14</text>
<text x="88.4" y="70.8">J6</text>
<text x="166.3" y="66.1">330K</text>
<text x="172.6" y="66.1">560K/1%</text>
<text x="185.8" y="66.1">560K/1%</text>
<text x="199.1" y="66.1">560K/1%</text>
<text x="212.3" y="66.1">560K/1%</text>
<text x="219.5" y="67.3">HV-BUS</text>
<text x="228.3" y="68.9">JP1</text>
<text x="235.1" y="66.1">BAS520</text>
<text x="29.5" y="74.4">10</text>
<text x="40" y="77.2">US1J</text>
<text x="64.3" y="77.7">D14</text>
<text x="166.3" y="73.2">R9</text>
<text x="166.3" y="75.5">330K</text>
<text x="244.7" y="73.2">Vfb-U</text>
<text x="246" y="76.7">Vfb-V</text>
<text x="49.6" y="81.5">C16</text>
<text x="54.7" y="81.5">C13</text>
<text x="64.3" y="80">SMAZ16</text>
<text x="83.6" y="82.6">J4</text>
<text x="156.9" y="83.8">LED2</text>
<text x="246" y="79.1">Vfb-W</text>
<text x="29.5" y="88.5">R33</text>
<text x="40" y="88.1">D10</text>
<text x="44.4" y="85">100uF/25V</text>
<text x="54.7" y="85">2.2uF/25V</text>
<text x="156.9" y="86.2">400V</text>
<text x="172.3" y="85">R42</text>
<text x="178.6" y="85">C21</text>
<text x="178.6" y="89.7">10nF</text>
<text x="185.6" y="85">R45</text>
<text x="191.8" y="85">C24</text>
<text x="191.8" y="89.7">220pF</text>
<text x="198.8" y="85">R44</text>
<text x="205.1" y="85">C23</text>
<text x="205.1" y="89.7">220pF</text>
<text x="212" y="85">R43</text>
<text x="218.3" y="85">C22</text>
<text x="218.3" y="89.7">220pF</text>
<text x="29.5" y="90.9">10</text>
<text x="40" y="93.7">US1J</text>
<text x="64.3" y="94.2">D13</text>
<text x="83.6" y="94.4">J5</text>
<text x="167.7" y="92">7.32K/1%</text>
<text x="181" y="92">7.32K/1%</text>
<text x="194.2" y="92">7.32K/1%</text>
<text x="207.4" y="92">7.32K/1%</text>
<text x="44.4" y="101.5">100uF/25V</text>
<text x="49.2" y="97.5">C15</text>
<text x="54.7" y="101.5">2.2uF/25V</text>
<text x="55.2" y="97.5">C12</text>
<text x="64.3" y="96.5">SMAZ16</text>
<text x="36.7" y="123.9">R47</text>
<text x="239.9" y="124.1" transform="rotate(-90 239.9 124.1)">R70</text>
<text x="241.9" y="124.1" transform="rotate(-90 241.9 124.1)">4.7K</text>
<text x="244.8" y="124.1" transform="rotate(-90 244.8 124.1)">R71</text>
<text x="246.6" y="124.5" transform="rotate(-90 246.6 124.5)">4.7K</text>
<text x="249.5" y="124.1" transform="rotate(-90 249.5 124.1)">R72</text>
<text x="251.5" y="124.5" transform="rotate(-90 251.5 124.5)">4.7K</text>
<text x="264" y="123.5">CN16</text>
<text x="264" y="125.1">EnCoder</text>
<text x="33" y="128.6">C25</text>
<text x="33" y="130.6">47nF</text>
<text x="37.8" y="126.3">100</text>
<text x="83.6" y="129.8">Rcs</text>
<text x="89.6" y="131">390</text>
<text x="147.3" y="131">TEMP</text>
<text x="75.2" y="135.2">CFO</text>
<text x="88.4" y="135.7">RF</text>
<text x="89.6" y="133.4">68</text>
<text x="96.5" y="136.9">RSC</text>
<text x="132.7" y="136.9">R63</text>
<text x="220.6" y="136.9">J7</text>
<text x="75.2" y="138.8">47nF</text>
<text x="85.9" y="139.3">CSC</text>
<text x="85.9" y="141.2">47nF</text>
<text x="96.8" y="139.3">43</text>
<text x="132.7" y="139.3">5K</text>
<text x="140.1" y="141.7">2.2uF</text>
<text x="141.3" y="138.1">CTH</text>
<text x="168.5" y="139.9" transform="rotate(-90 168.5 139.9)">R65</text>
<text x="173.3" y="139.9" transform="rotate(-90 173.3 139.9)">R66</text>
<text x="178.1" y="139.9" transform="rotate(-90 178.1 139.9)">R67</text>
<text x="181" y="138.1">0R005/1%</text>
<text x="259.2" y="140.5">Cd8</text>
<text x="259.2" y="142.3">10uF/16V</text>
<text x="111.3" y="148.7">FB</text>
<text x="220.6" y="153.4">CON5</text>
<text x="27" y="165.2">CN1</text>
<text x="119.6" y="162.8">J12</text>
<text x="119.6" y="167.6">J13</text>
<text x="140.1" y="166.4">D20 D19 D22</text>
<text x="223.1" y="165.2">J8</text>
<text x="244.8" y="164.2" transform="rotate(-90 244.8 164.2)">R75</text>
<text x="246.6" y="164.6" transform="rotate(-90 246.6 164.6)">4.7K</text>
<text x="248.3" y="164.2" transform="rotate(-90 248.3 164.2)">R74</text>
<text x="250.3" y="164.6" transform="rotate(-90 250.3 164.6)">4.7K</text>
<text x="252" y="164.2" transform="rotate(-90 252 164.2)">R73</text>
<text x="253.9" y="164.6" transform="rotate(-90 253.9 164.6)">4.7K</text>
<text x="264" y="162.8">CN17</text>
<text x="264" y="165.2">Hall</text>
<text x="153.3" y="171.1">BAS520</text>
<text x="27" y="174.7">DC_BUS</text>
<text x="119.6" y="174.7">J14</text>
<text x="119.6" y="179.3">J15</text>
<text x="256.5" y="177.5">Cd9</text>
<text x="256.5" y="179.8">10u</text>
<text x="259.6" y="179.8">F/16V</text>
<text x="223.1" y="181.5">CON5</text>
<text x="119.6" y="186.5">J16</text>
<text x="119.6" y="191.2">J17</text>
</g>
<g font-size="2.1" fill="#800000">
<text x="209.8" y="30.7">DC-BUS</text>
<text x="36.4" y="50.7">15V</text>
<text x="24.1" y="54.3">15V</text>
<text x="231.5" y="61.4">M3V3</text>
<text x="214.6" y="70.8">HVISO</text>
<text x="253.6" y="118">M3V3</text>
<text x="129.7" y="125.1">M5V</text>
<text x="141.7" y="135.7">M5V</text>
<text x="249.8" y="135.7">M5V</text>
<text x="208.6" y="139.3">ENC_A</text>
<text x="208.6" y="141.7">ENC_B</text>
<text x="208.6" y="143.9">ENC_C</text>
<text x="128.1" y="146.3">M5GND</text>
<text x="208.6" y="146.3">M5V</text>
<text x="208.6" y="148.7">M5GND</text>
<text x="237.5" y="146.3">M5GND</text>
<text x="43.9" y="161.6">DC-BUS</text>
<text x="256" y="158.2">M3V3</text>
<text x="208.6" y="167.6">HALL-U</text>
<text x="128.5" y="168.8">M3V3</text>
<text x="208.6" y="169.9">HALL-V</text>
<text x="208.6" y="172.3">HALL-W</text>
<text x="208.6" y="177.1">M5GND</text>
<text x="208.6" y="174.7">M5V</text>
<text x="247.4" y="175.9">M5V</text>
<text x="244.3" y="182.9">M5GND</text>
</g>
<text font-size="1.9" fill="#000080" x="184.6" y="76.9">V_Div = 0.0065</text>
</svg>
